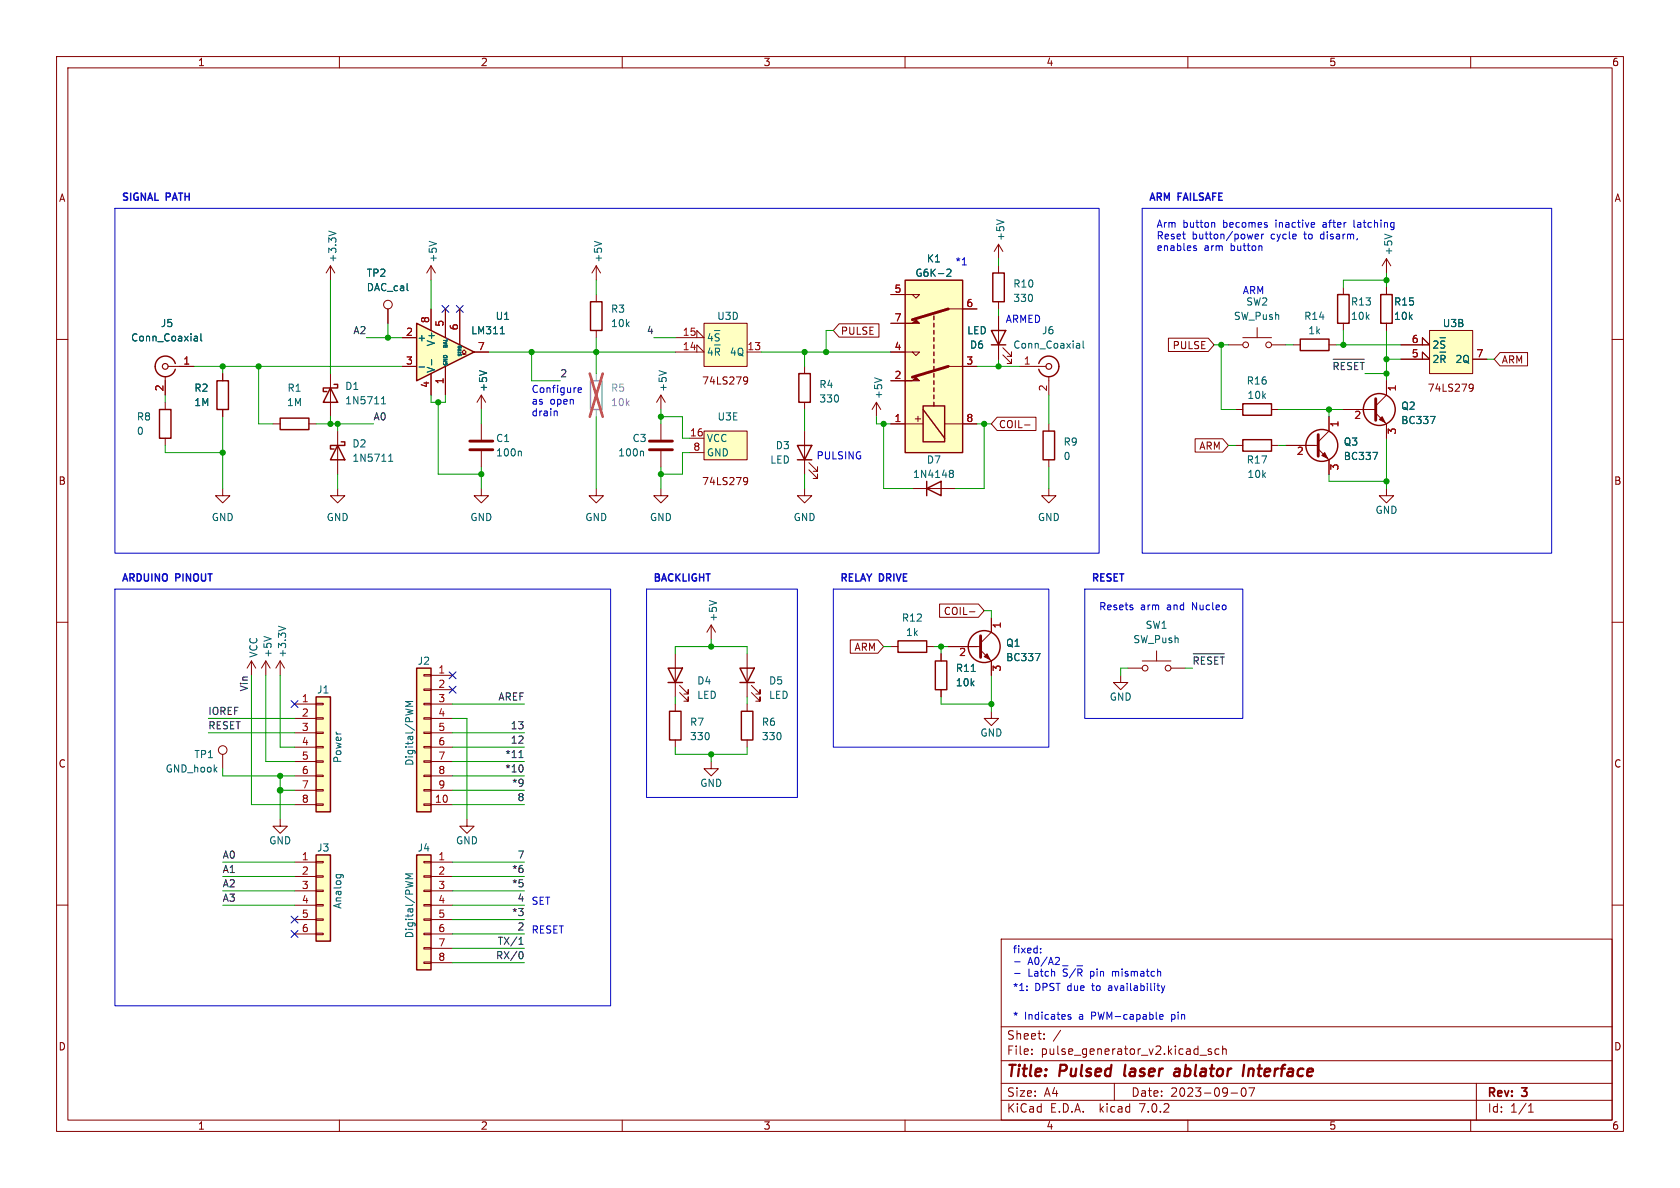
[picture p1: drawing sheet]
<svg xmlns="http://www.w3.org/2000/svg" width="297mm" height="210mm" viewBox="0 0 297 210" stroke-linecap="round" stroke-linejoin="round" font-family="sans-serif">
<g fill="none" stroke="#840000" stroke-width=".18">
<path d="M10 10h277v190h-277zM12 12h273v186h-273zM60 10v2M110 10v2M160 10v2M210 10v2M260 10v2M10 60h2M58.4 47v2.5M58.4 47l-.7 1.3M58.4 47l.8 1.3M105.4 47v2.5"/>
<path d="M105.4 52.1v1.2M105.4 58.4v1.3M105.4 47l-.8 1.3M105.4 47l.8 1.3M245.1 50.8v1.3M245.1 57.2v1.2M252.7 58.4h7.6v7.6h-7.6zM285 60h2M29.2 66.5v3.4M29.2 71.1v1.3M29.2 77.5v1.2M29.7 64.8h4.6"/>
<path d="M39.4 66v1.3M39.4 72.4v1.3M48.3 74.9h1.2M54.6 74.9h1.3M58.4 66v7.7M59.7 76.2v7.6M85.1 69.9l-.8 1.2M85.1 69.9v2.5M85.1 74.9v2.8M85.1 79.8v2.8M85.1 69.9l.8 1.2M116.8 74.9v2.8"/>
<path d="M116.8 79.8v2.8M218.4 78.7h1.3M224.8 78.7h1.3M227.3 78.7h5.7M228.6 61h1.3M233 79.4l1.9 1.9v2.5M234.9 73.7v2.5l-1.9 1.9M234.9 61h1.3M237.5 72.4h5.7M243.2 73l1.9 1.9v2.6M245.1 67.3v2.6l-1.9 1.9M247.6 63.5h5.1l-1.2-1.3v1.3"/>
<path d="M247.6 61h5.1l-1.2-1.3v1.3M259.8 68l.4-.1 .2 .1a.84 .84 0 0 1-.3 1.2h-.3M260.3 63.5h2.6M260.4 68.4l-.2 .3-.4-.1M39.4 86.4v1.2h1.2l-1.2 1.3-1.3-1.3h1.3M59.7 86.4v1.2h1.3l-1.3 1.3-1.3-1.3h1.3M85.1 86.4v1.2h1.3l-1.3 1.3-1.3-1.3h1.3M105.4 86.4v1.2h1.3l-1.3 1.3-1.3-1.3h1.3M185.4 86.4v1.2h1.3l-1.3 1.3-1.3-1.3h1.3M245.1 86.4v1.2h-1.3l1.3 1.3 1.3-1.3h-1.3M10 110h2M47 116.8l-.8 1.3"/>
<path d="M47 116.8v2.6M47 116.8l.8 1.3M49.5 116.8l-.7 1.3M49.5 116.8v2.6M49.5 116.8l.8 1.3M74.9 119.3h1.3v.2h-1.3zM76.2 119.4h3.8M285 110h2M39.4 133.4v2.5M52.1 124.5h3.8M52.1 127h3.8M52.1 129.5h3.8"/>
<path d="M52.1 132.1h3.8M52.1 134.6h3.8M52.1 137.2h3.8M52.1 139.7h3.8M55.9 139.6h1.2v.2h-1.2zM55.9 137h1.2v.3h-1.2zM55.9 134.5h1.2v.2h-1.2zM55.9 132h1.2v.2h-1.2zM55.9 129.4h1.2v.3h-1.2zM55.9 126.9h1.2v.2h-1.2zM55.9 124.3h1.2v.3h-1.2zM74.9 139.6h1.3v.2h-1.3z"/>
<path d="M74.9 137h1.3v.3h-1.3zM74.9 134.5h1.3v.2h-1.3zM74.9 132h1.3v.2h-1.3zM74.9 129.4h1.3v.3h-1.3zM74.9 126.9h1.3v.2h-1.3zM74.9 124.3h1.3v.3h-1.3zM74.9 121.8h1.3v.2h-1.3zM76.2 124.5h3.8M76.2 127h3.8M76.2 129.5h3.8M76.2 132.1h3.8M76.2 134.6h3.8"/>
<path d="M76.2 137.2h3.8M76.2 139.7h3.8M76.2 121.9h3.8M10 160h2M49.5 144.8v1.3h1.3l-1.3 1.2-1.2-1.2h1.2M52.1 142.2h3.8M52.1 152.4h3.8M52.1 154.9h3.8M52.1 157.5h3.8M55.9 142.1h1.2v.3h-1.2zM55.9 159.9h1.2v.2h-1.2zM55.9 157.4h1.2v.2h-1.2z"/>
<path d="M55.9 154.8h1.2v.3h-1.2zM55.9 152.3h1.2v.2h-1.2zM74.9 142.1h1.3v.3h-1.3zM74.9 159.9h1.3v.2h-1.3zM74.9 157.4h1.3v.2h-1.3zM74.9 154.8h1.3v.3h-1.3zM74.9 152.3h1.3v.2h-1.3zM76.2 142.2h3.8M76.2 152.4h3.8M76.2 154.9h3.8M76.2 157.5h3.8M82.5 144.8v1.3h1.3l-1.3 1.2-1.2-1.2h1.2"/>
<path d="M285 160h2M52.1 160h3.8M52.1 162.6h3.8M52.1 165.1h3.8M55.9 165h1.2v.2h-1.2zM55.9 162.4h1.2v.3h-1.2zM74.9 170.1h1.3v.2h-1.3zM74.9 167.5h1.3v.3h-1.3zM74.9 165h1.3v.2h-1.3zM74.9 162.4h1.3v.3h-1.3zM76.2 160h3.8M76.2 162.6h3.8"/>
<path d="M76.2 165.1h3.8M76.2 167.6h3.8M76.2 170.2h3.8M177 166h108v32h-108zM60 198v2M110 198v2M160 198v2M177 194.5h108M177 191.5h108M177 187.5h108M177 181.5h108M182.4 186.3v.1"/>
<path d="M182.4 185.5v.1M184.6 183.6v.1M184.6 182.8v.1M197 191.5v3M210 198v2M212.1 186.5h1.2M214.1 185.5l-.3-.1-.2 .2v.2l.5 .2v.3h-.5M215.5 185.5l-.4-.1-.3 .3v.4l.1 .2h.6M216.1 185.5l.3-.1 .3 .1 .1 .9M216.1 184.9v1.5M217.6 193.2h1.2M219.6 192.4l.2-.1a.81 .81 0 0 1 .6 .6 .81 .81 0 0 1-.3 .8l-.2 .1a.81 .81 0 0 1-.6-.6 .81 .81 0 0 1 .3-.8z"/>
<path d="M220.8 192.3h1l-.7 1.5M260 198v2M261 191.5v6.5M270.2 196.6h.9M270.2 195.5l.4-.4v1.5"/>
<circle cx="39.4" cy="132.6" r=".76"/>
</g>
<path d="M208.3 188.9l-.5 .1M208.4 189.5h-.5a.4 .4 0 0 0-.4 .3 .4 .4 0 0 0 .3 .4h.5M220 188.2l-.3 2M220.8 188.9l-.2 1.3M220.9 189l-.1 .1" fill="none" stroke="#840000" stroke-width=".4"/>
<g fill="none" stroke="#840000" stroke-width=".25">
<path d="M104.4 53.3h2v5.1h-2zM229.9 59.9h5v2.1h-5zM244.1 52.1h2v5.1h-2zM28.2 72.4h2v5.1h-2zM31 64.3a1.81 1.81 0 0 0-2.8-1 1.81 1.81 0 0 0 0 2.9 1.81 1.81 0 0 0 2.8-.9M38.4 67.3h2v5.1h-2zM49.5 73.9h5.1v2h-5.1zM58.4 68.6l1.3 2.5h-2.6zM59.1 67.9h.6v.7h-2.6v.6h.7M59.7 78.7l1.3 2.6h-2.6zM60.3 78.1h.7v.6h-2.6v.7h.7M219.7 77.7h5.1v2.1h-5.1z"/>
<path d="M73.7 118.1h2.5v25.4h-2.5zM55.9 123.2h2.5v20.3h-2.5zM55.9 151.1h2.5v15.3h-2.5zM73.7 151.1h2.5v20.4h-2.5z"/>
<circle cx="233.7" cy="78.7" r="2.82"/>
<circle cx="243.8" cy="72.4" r="2.82"/>
</g>
<g fill="none" stroke="#006464" stroke-width=".18">
<path d="M34.5 59.4h.2l.2 .2v.7M34.9 59.7l-.4 .1M35.5 59v1.1l.2 .2M58.1 40.8l1.3 .5M105.1 42.7l1.3 .4M254.6 59.7h.9M34.9 60.2l-.4 .1M67.4 71.4h.8M67.4 70.5l.4-.4v1.3M84.8 65.5l1.2 .4M92 79.8l.2 .1v.7M113.6 79.8l.2 .1v.7"/>
<path d="M242.7 80h.8l-.5 1.2M252.9 73.6h.8l-.5 1.3M253.5 60.4l.5-.1 .2 .2M254.7 62.8v1.3M255.4 60.3h-.5l-.2 .2M68.7 81.6h.7M68.7 80.6l.4-.3v1.3M46.7 112.5l1.2 .4M49.2 110.7l1.3 .4M73 124h-1.3l.9 .4-.9 .5h1.3M59.4 154.6h1.1l.1 .1M59.5 154.6l-.1 .1"/>
<path d="M60.2 154.6l.1 .1M73 154.5h-1.3l.9 .4-.9 .4h1.3"/>
</g>
<g fill="#ffffc2" stroke="#ffffc2" stroke-width=".18">
<path d="M55.9 123.2h2.5v20.3h-2.5z"/>
<path d="M55.9 151.1h2.5v15.3h-2.5z"/>
<path d="M73.7 118.1h2.5v25.4h-2.5z"/>
<path d="M73.7 151.1h2.5v20.4h-2.5z"/>
<path d="M252.7 58.4h7.6v7.6h-7.6z"/>
</g>
<path d="M83.1 79.5h4M83.1 78h4M114.8 79.5h4.1M114.8 78h4.1M233 76.8v3.8M243.2 70.5v3.8" fill="none" stroke="#840000" stroke-width=".51"/>
<circle cx="29.2" cy="64.8" r=".51" fill="none" stroke="#840000" stroke-width=".2"/>
<path d="M104.4 67.3h2v5.1h-2z" fill="none" stroke="#a1a1a1" stroke-width=".25"/>
<path d="M105.4 66v1.3M105.4 72.4v1.3" fill="none" stroke="#a1a1a1" stroke-width=".18"/>
<path d="M104.3 66l2.3 7.7M106.6 66l-2.3 7.7" fill="none" stroke="#eb3a3d" stroke-width=".46"/>
<g fill="#840000" stroke="#840000" stroke-width=".18">
<path d="M233.7 80.5l.5-.5 .5 1z"/>
<path d="M243.8 74.2l.5-.5 .6 1z"/>
</g>
<path d="M73.7 57.2l10.1 5-10.1 5.1z" fill="#ffffc2"/>
<g fill="none" stroke="#840000" stroke-width=".25">
<path d="M73.7 57.2l10.1 5-10.1 5.1zM160 49.5h10.2v30.5h-10.2zM165.1 55.9v.6M165.1 57.2v.6M165.1 58.4v.7M165.1 59.7v.6M175.3 58.4h2.5l-1.3 2.6zM175.5 48.3h2v5h-2zM236.5 52.1h2v5.1h-2zM141 78.7h2.5l-1.3 2.6zM141.2 66h2.1v5.1h-2.1zM163.2 71.8h3.8v6.3h-3.8z"/>
<path d="M163.2 72.4l3.8 5.1M165.1 61v.6M165.1 62.2v.7M165.1 63.5v.6M165.1 64.8v.6M165.1 66v.7M165.1 67.3v.6M165.1 68.6v.6M165.1 69.9v.6M165.1 71.1v.7M175.3 61h2.5M183.6 64.3a1.81 1.81 0 0 1 2.8-1 1.81 1.81 0 0 1 0 2.9 1.81 1.81 0 0 1-2.8-.9"/>
<path d="M184.4 76.2h2v5.1h-2zM219.7 71.4h5.1v2h-5.1zM141 81.3h2.5M163.8 86.4l2.6-1.3v2.5zM163.8 85.1v2.5M118.1 118.1h2.5l-1.2 2.6zM130.8 118.1h2.5l-1.2 2.6zM158.7 113.3h5.1v2h-5.1zM165.4 116.8h2v5.1h-2zM118.1 120.7h2.5M118.4 125.7h2v5.1h-2zM130.8 120.7h2.5"/>
<path d="M131.1 125.7h2v5.1h-2z"/>
<circle cx="174" cy="114.3" r="2.82"/>
</g>
<g fill="none" stroke="#840000" stroke-width=".18">
<path d="M68.6 54.6v2.6M71.1 59.7h2.6M76.2 47v2.5M76.2 54.6v3.8M76.2 47l-.8 1.3M76.2 47l.8 1.3M78.7 54.6v5.1M81.3 54.6v6.4M119.4 59.7h5.1l-1.3-1.3v1.3M124.5 57.2h7.6v7.6h-7.6zM148.3 57.2h7.1v2.4h-7.1l-1-1.2zM157.5 52.1h5.1l-.7 .6-.6-.6"/>
<path d="M157.5 57.2h2.5M167.6 54.6h5.1M176.5 43.2v2.5M176.5 47v1.3M176.5 53.3v1.3M176.5 55.9v7.6M176.5 43.2l-.7 1.3M176.5 43.2l.8 1.3M206.6 59.8h7l1 1.2-1 1.1h-7zM219.7 59.7h5.1M222.2 57.9v1.8M237.5 50.8v1.3"/>
<path d="M237.5 57.2v1.2M245.1 45.7l-.8 1.3M245.1 45.7v2.6M245.1 50.8v1.3M245.1 57.2v1.2M245.1 45.7l.8 1.3M29.2 67.3v2.6M31.7 64.8h2.6M39.4 66v1.3M39.4 72.4v1.3M71.1 64.8h2.6M76.2 66v3.9"/>
<path d="M78.7 64.8v5.1M81.7 62.6h.3l-.3-.4 .3-.4 .4 .4-.4 .4h.4M83.8 62.2h2.6M116.8 69.9l-.7 1.2M116.8 69.9v2.5M116.8 69.9l.8 1.2M119.4 62.2h5.1l-1.3-1.2v1.2M121.9 77.5h2.6M124.5 76.2h7.6v5.1h-7.6zM131.6 66.7l.3-.1 .2 .1a.84 .84 0 0 1-.3 1.2h-.2M132.1 62.2h2.5M132.2 67.2l-.3 .2h-.3"/>
<path d="M142.2 64.8v1.2M142.2 71.1v1.3M142.2 76.2v7.6M154.9 71.1l-.7 1.3M154.9 71.1v2.6M154.9 71.1l.8 1.3M157.5 62.2h5.1l-.7 .7-.6-.7M157.5 74.9h5.7M157.5 67.3h2.5M167 74.9h5.7M167.6 64.8h5.1M176.3 73.8h6.8v2.3h-6.8l-1-1.2z"/>
<path d="M177.3 62.7l1.5 1.6v-.8v.8h-.7M177.3 61.5l1.5 1.5v-.8v.8h-.7M180.3 64.8h4.6M181.1 75.1h1M185.4 66.5v3.4M185.4 74.9v1.3M211.3 77.6h4.9l1 1.1-1 1.2h-4.9zM217.2 61h2.5M218.4 72.4h1.3M224.8 72.4h1.3M224.8 61h2.5M227.3 78.7h5.1"/>
<path d="M234.9 73.7v2.5M237.5 72.4h5.1M245.1 67.3v2.6M245.1 74.9v2.6M247.6 63.5h5.1l-1.2-1.3v1.3M247.6 61h5.1l-1.2-1.3v1.3M260.3 63.5h2.6M265.2 62.3h4.9v2.4h-4.9l-1-1.2zM116.8 86.4v1.2h1.3l-1.3 1.3-1.2-1.3h1.2M121.9 80h2.6M131.6 84.5l.3-.1 .2 .1a.84 .84 0 0 1-.3 1.2h-.2M132.2 85l-.3 .2-.3-.1"/>
<path d="M142.2 86.4v1.2h1.3l-1.3 1.3-1.2-1.3h1.2M143 83.1l1.5 1.5v-.8v.8h-.7M143 81.8l1.5 1.5v-.7v.7h-.7M161.3 86.4h7.6M185.4 81.3v1.3M234.9 81.3v2.5M44.4 116.8l-.7 1.3M44.4 116.8v2.6M44.4 116.8l.8 1.3M119.4 115.6v7.6M125.7 110.5l-.7 1.3M125.7 110.5v2.5"/>
<path d="M125.7 110.5l.8 1.3M132.1 115.6v7.6M150.3 113.1h4.9l1 1.2-1 1.2h-4.9zM157.5 114.3h1.2M163.8 114.3h1.3M166.1 106.8h6.9l1 1.2-1 1.1h-6.9zM166.4 115.6v1.2M167.6 114.3h5.8M171.4 108.1h1M173.4 114.9l1.9 1.9v2.6M175.3 109.2v2.6l-1.9 1.9M198.1 119.4v1.3h1.3l-1.3 1.2-1.3-1.2h1.3"/>
<path d="M199.4 118.1h2.5M201.9 116.8h5.1M204.5 115.1v1.7M207 118.1h2.5M119.4 124.5v1.2M119.4 130.8v1.3M120.1 122.4l1.6 1.6v-.8v.8h-.8M120.1 121.2l1.6 1.5v-.8v.8h-.8M125.7 134.6v1.3h1.3l-1.3 1.3-1.2-1.3h1.2M132.1 124.5v1.2M132.1 130.8v1.3M132.8 122.4l1.6 1.6v-.8v.8h-.8"/>
<path d="M132.8 121.2l1.6 1.5v-.8v.8h-.8M166.4 121.9v1.3M175.3 125.7v1.3h-1.3l1.3 1.3 1.2-1.3h-1.2"/>
<circle cx="68.6" cy="53.8" r=".76"/>
<circle cx="220.2" cy="61" r=".51"/>
<circle cx="224.3" cy="61" r=".51"/>
<circle cx="202.4" cy="118.1" r=".51"/>
<circle cx="206.5" cy="118.1" r=".51"/>
</g>
<g fill="none" stroke="#006464" stroke-width=".18">
<path d="M176.2 38.9l1.3 .4M34.5 59.4h.2l.2 .2v.7M34.9 59.7l-.4 .1M35.5 59v1.1l.2 .2M75.9 42.7l1.2 .4M88.4 59h.8M125.5 58.9l-.3 1M126.3 58.4h1M127.1 59.1l-.4-.1-.3 .2M167.4 47.7l.5-.1 .2 .3-.8 .9h.8M244.8 41.4l1.3 .4M254.6 59.7h.9"/>
<path d="M34.9 60.2l-.4 .1M74.1 64.9h1M76.3 63.6v.9M84.8 65.5l1.2 .4M116.5 65.5l1.3 .4M125.5 61.5l-.3 .9M126.5 61.5v1.3M154.6 66.8l1.3 .4M190.5 60.7l.3 .1 .1 .7M190.9 61.5h-.4M190.9 61l-.4 .1M191.5 60.3v1.1l.2 .1"/>
<path d="M242.7 80h.8l-.5 1.2M252.9 73.6h.8l-.5 1.3M253.5 60.4l.5-.1 .2 .2M254.7 62.8v1.3M255.4 60.3h-.5l-.2 .2M168.1 83.1h.2l.2 .3-.2 .3M168.1 83.7h.2M168.3 83.7l.2 .2v.3l-.2 .2h-.2M125.4 106.2l1.3 .4M183 115.5h.9l-.6 1.3"/>
</g>
<g fill="#ffffc2" stroke="#ffffc2" stroke-width=".18">
<path d="M160 49.5h10.2v30.5h-10.2z"/>
<path d="M124.5 57.2h7.6v7.6h-7.6z"/>
<path d="M124.5 76.2h7.6v5.1h-7.6z"/>
</g>
<path d="M167.6 54.6l-6.3 1.9M167.6 64.8l-6.3 1.9M173.4 112.4v3.8" fill="none" stroke="#840000" stroke-width=".51"/>
<g fill="#840000" stroke="#840000" stroke-width=".18">
<path d="M160 67.3h1.3l.6-.6 .7 .6z"/>
<path d="M160 57.2h1.3l.6-.7 .7 .7z"/>
<path d="M174 116.1l.5-.5 .5 1z"/>
</g>
<circle cx="185.4" cy="64.8" r=".51" fill="none" stroke="#840000" stroke-width=".2"/>
<path d="M235.7 63.5h5.5M210.9 115.6h5.5M37 127h5.4M91.7 133.9h.8M92.3 135.3l.2 .4-.2 .6M91.7 166.9h.8M91.9 166l.2-.3v1.2M92 168.2a.68 .68 0 0 1 .5 .6 .68 .68 0 0 1-.5 .7" fill="none" stroke="#0f0f0f" stroke-width=".18"/>
<g fill="none" stroke="#0000c2" stroke-width=".18">
<path d="M20.3 36.8h174v61h-174zM201.9 36.8h72.4v61h-72.4zM214.4 39.3l.4 .2v.7M224 39.8v.3M232 39.3l.3 .1 .1 .2-.6 .2M246.1 39.3l.3 .1M246.4 39.3v1.1l-.2 .2M211.2 43.9h.3v.2l-.1 .2h-.3M211.2 43.4l.3 .1M221.9 41.8l.6-.1-.1-.2-.3-.1-.2 .2v.6h.5M222.9 43.4l.2 .2v.7M223 41.4v.8"/>
<path d="M223.4 41.4l-.4 .2M232.3 40.1l-.3 .1M240 42.2l-.1 .2M246.4 40.1l-.3 .1M98.3 72.7l.2 .1v.7M102.2 69l.6-.2-.1-.2-.3-.1-.2 .2 .1 .6h.4M20.3 104.1h87.6v73.7h-87.6zM114.3 104.1h26.7v36.9h-26.7zM147.3 104.1h38.1v28h-38.1zM191.8 104.1h27.9v22.9h-27.9zM179.4 170h.9M179.4 172.1h.9"/>
<path d="M184 168.3v.1M184 167.7v.1M187.1 169.2l.2 .3-.1 .3-.7 .7h.8M187.8 170.7h1M189.3 179.4l-.3-.1-.2 .2 .1 .2 .4 .1v.3h-.5M190.4 170.7h1M204.5 174.3h.5M204.8 171.7l.4 .2v.7M204.9 175.1h.1M205 179.8l.6-.2v-.2l-.4-.1-.2 .2 .1 .6h.5M205.3 174.3l.3 .8M205.6 175.1l-.3 .4"/>
<path d="M205.9 174.3l-.3 .8"/>
</g>
<g fill="none" stroke="#009600" stroke-width=".18">
<path d="M58.4 49.5v16.5M64.8 59.7h6.3M68.6 57.2v2.5M76.2 49.5v5.1M105.4 49.5v2.6M105.4 59.7v6.3M115.6 59.7h3.8M147.3 58.4h-1.3v3.8M176.5 45.7v1.3M176.5 54.6v1.3M237.5 58.4v2.6M245.1 49.5h-7.6v1.3"/>
<path d="M245.1 48.3v2.5M245.1 58.4v8.9M29.2 69.9v1.2M29.2 78.7v1.3h10.2M34.3 64.8h36.8M39.4 64.8v1.2M39.4 73.7v12.7M45.7 64.8v10.1h2.6M55.9 74.9h10.1M58.4 73.7v1.2M59.7 74.9v1.3M76.2 69.9v1.2h2.5v-1.2"/>
<path d="M77.5 71.1v12.7h7.6M85.1 72.4v2.5M86.4 62.2h33M94 62.2v5.1h5.1M105.4 73.7v12.7M116.8 72.4v2.5M116.8 73.7h3.8v3.8h1.3M134.6 62.2h22.9M142.2 62.2v2.6M142.2 72.4v3.8M154.9 73.7v1.2h2.6M156.2 74.9v11.5h5.1"/>
<path d="M172.7 64.8h7.6M172.7 74.9h2.6M174 74.9v11.5h-5.1M176.5 63.5v1.3M185.4 69.9v5M214.6 61h2.6M215.9 61v11.4h2.5M217.2 78.7h1.2M226.1 72.4h11.4M226.1 78.7h1.2M227.3 61h1.3M234.9 72.4v1.3"/>
<path d="M236.2 61h11.4M241.3 66h3.8M245.1 77.5v8.9M245.1 63.5h2.5M262.9 63.5h1.3M59.7 83.8v2.6M85.1 82.6v3.8M116.8 82.6v3.8M121.9 80h-1.3v3.8h-3.8M142.2 83.8v2.6M185.4 82.6v3.8M234.9 83.8v1.3h10.2"/>
<path d="M44.4 119.4v22.8h7.7M47 119.4v15.2h5.1M49.5 119.4v12.7h2.6M119.4 115.6v-1.3h12.7v1.3M125.7 113v1.3M156.2 114.3h1.3M165.1 114.3h2.5M166.4 114.3v1.3M174 108h1.3v1.2M175.3 119.4v6.3M199.4 118.1h-1.3v1.3M209.5 118.1h1.3"/>
<path d="M36.8 129.5h15.3M36.8 127h15.3M39.4 135.9v1.3h12.7M49.5 139.7h2.6M49.5 137.2v7.6M80 137.2h12.7M80 139.7h12.7M80 134.6h12.7M80 124.5h12.7M80 132.1h12.7M80 129.5h12.7M80 127h2.5v17.8"/>
<path d="M119.4 132.1v1.3h12.7v-1.3M119.4 123.2v1.3M125.7 133.4v1.2M132.1 123.2v1.3M166.4 123.2v1.3h8.9M39.4 152.4h12.7M39.4 154.9h12.7M39.4 157.5h12.7M80 152.4h12.7M80 142.2h12.7M80 154.9h12.7M80 157.5h12.7"/>
<path d="M39.4 160h12.7M80 160h12.7M80 165.1h12.7M80 162.6h12.7M80 170.2h12.7M80 167.6h12.7"/>
</g>
<g fill="none" stroke="#000084" stroke-width=".18">
<path d="M78.1 54l1.2 1.2M79.3 54l-1.2 1.2M80.7 54l1.2 1.2M81.9 54l-1.2 1.2M79.4 118.8l1.2 1.2M80.6 118.8l-1.2 1.2M51.5 123.9l1.2 1.2M52.7 123.9l-1.2 1.2M79.4 121.3l1.2 1.2M80.6 121.3l-1.2 1.2M51.5 164.5l1.2 1.2M51.5 162l1.2 1.2"/>
<path d="M52.7 164.5l-1.2 1.2M52.7 162l-1.2 1.2"/>
</g>
<g fill="#009600" stroke="#009600" stroke-width=".18">
<circle cx="68.6" cy="59.7" r=".46"/>
<circle cx="77.5" cy="71.1" r=".46"/>
<circle cx="39.4" cy="64.8" r=".46"/>
<circle cx="45.7" cy="64.8" r=".46"/>
<circle cx="85.1" cy="83.8" r=".46"/>
<circle cx="58.4" cy="74.9" r=".46"/>
<circle cx="39.4" cy="80" r=".46"/>
<circle cx="49.5" cy="137.2" r=".46"/>
<circle cx="49.5" cy="139.7" r=".51"/>
<circle cx="59.7" cy="74.9" r=".46"/>
<circle cx="94" cy="62.2" r=".46"/>
<circle cx="105.4" cy="62.2" r=".46"/>
<circle cx="116.8" cy="73.7" r=".46"/>
<circle cx="245.1" cy="49.5" r=".46"/>
<circle cx="237.5" cy="61" r=".46"/>
<circle cx="245.1" cy="66" r=".46"/>
<circle cx="245.1" cy="63.5" r=".46"/>
<circle cx="245.1" cy="85.1" r=".46"/>
<circle cx="234.9" cy="72.4" r=".46"/>
<circle cx="215.9" cy="61" r=".46"/>
<circle cx="116.8" cy="83.8" r=".46"/>
<circle cx="166.4" cy="114.3" r=".46"/>
<circle cx="125.7" cy="133.4" r=".46"/>
<circle cx="175.3" cy="124.5" r=".46"/>
<circle cx="125.7" cy="114.3" r=".46"/>
<circle cx="142.2" cy="62.2" r=".46"/>
<circle cx="146" cy="62.2" r=".46"/>
<circle cx="174" cy="74.9" r=".46"/>
<circle cx="176.5" cy="64.8" r=".46"/>
<circle cx="156.2" cy="74.9" r=".46"/>
</g>
<g font-size="2.8" fill="#840000">
<text x="178" y="190.8">Title:</text>
<text x="187.4" y="190.8">Pulsed</text>
<text x="199.4" y="190.8">laser</text>
<text x="208.9" y="190.8">ablator</text>
<text x="221.6" y="190.8">Interface</text>
</g>
<g font-size="2.1" fill="#840000">
<text x="178" y="183.9">Sheet:</text>
<text x="186.2" y="183.9">/</text>
<text x="178" y="186.6">File:</text>
<text x="184" y="186.6">pulse_generator_v2.kicad_sch</text>
<text x="178" y="196.8">KiCad</text>
<text x="178" y="194">Size:</text>
<text x="184.6" y="194">A4</text>
<text x="185.7" y="196.8">E.D.A.</text>
<text x="194.4" y="196.8">kicad</text>
<text x="200" y="194">Date:</text>
<text x="201.5" y="196.8">7.0.2</text>
<text x="206.9" y="194">2023-09-07</text>
<text x="263" y="194.2">Rev:</text>
<text x="263" y="196.8">Id:</text>
<text x="267" y="196.8">1/1</text>
<text x="269.2" y="194.2">3</text>
</g>
<g font-size="1.8" fill="#840000">
<text x="35" y="11.8">1</text>
<text x="85" y="11.8">2</text>
<text x="135" y="11.8">3</text>
<text x="185" y="11.8">4</text>
<text x="235" y="11.8">5</text>
<text x="285" y="11.8">6</text>
<text x="10.4" y="35.8">A</text>
<text x="285.4" y="35.8">A</text>
<text x="148.7" y="59.3">PULSE</text>
<text x="207.2" y="61.9">PULSE</text>
<text x="265.5" y="64.4">ARM</text>
<text x="124.1" y="68.1">74LS279</text>
<text x="252.3" y="69.4">74LS279</text>
<text x="163" y="74.9" transform="rotate(-90 163 74.9)">+</text>
<text x="176.6" y="75.8">COIL-</text>
<text x="211.9" y="79.7">ARM</text>
<text x="10.3" y="85.8">B</text>
<text x="124.1" y="85.9">74LS279</text>
<text x="285.3" y="85.8">B</text>
<text x="166.7" y="108.9">COIL-</text>
<text x="150.9" y="115.2">ARM</text>
<text x="10.3" y="135.8">C</text>
<text x="285.3" y="135.8">C</text>
<text x="10.3" y="185.8">D</text>
<text x="285.3" y="185.8">D</text>
<text x="35" y="199.8">1</text>
<text x="85" y="199.8">2</text>
<text x="135" y="199.8">3</text>
<text x="185" y="199.8">4</text>
<text x="235" y="199.8">5</text>
<text x="285" y="199.8">6</text>
</g>
<g font-size="1.8" fill="#0000c2">
<text x="21.6" y="35.6">SIGNAL PATH</text>
<text x="203.2" y="35.6">ARM FAILSAFE</text>
<text x="204.5" y="40.3">Arm</text>
<text x="209.1" y="40.3">button</text>
<text x="216.3" y="40.3">becomes</text>
<text x="225.7" y="40.3">inactive</text>
<text x="234.1" y="40.3">after</text>
<text x="239.7" y="40.3">latching</text>
<text x="168.9" y="47">*1</text>
<text x="204.5" y="42.4">Reset</text>
<text x="204.5" y="44.5">enables</text>
<text x="210.8" y="42.4">button/power</text>
<text x="212.9" y="44.5">arm</text>
<text x="217.6" y="44.5">button</text>
<text x="224.7" y="42.4">cycle</text>
<text x="230.7" y="42.4">to</text>
<text x="233.7" y="42.4">disarm,</text>
<text x="219.7" y="52.1">ARM</text>
<text x="177.8" y="57.2">ARMED</text>
<text x="94" y="69.5">Configure</text>
<text x="94" y="71.6">as</text>
<text x="97.3" y="71.6">open</text>
<text x="94" y="73.7">drain</text>
<text x="144.2" y="81.3">PULSING</text>
<text x="21.6" y="102.9">ARDUINO</text>
<text x="31.2" y="102.9">PINOUT</text>
<text x="115.6" y="102.9">BACKLIGHT</text>
<text x="148.6" y="102.9">RELAY DRIVE</text>
<text x="193" y="102.9">RESET</text>
<text x="194.3" y="108">Resets</text>
<text x="201.6" y="108">arm</text>
<text x="206.4" y="108">and</text>
<text x="210.9" y="108">Nucleo</text>
<text x="94" y="160">SET</text>
<text x="94" y="165.1">RESET</text>
<text x="179.1" y="168.6">fixed:</text>
<text x="181.7" y="170.7">A0/A2</text>
<text x="181.7" y="172.7">Latch</text>
<text x="188" y="172.7">~{S}/~{R}</text>
<text x="192.9" y="172.7">pin</text>
<text x="196.9" y="172.7">mismatch</text>
<text x="179.1" y="175.3">*1:</text>
<text x="182.9" y="175.3">DPST due</text>
<text x="193.2" y="175.3">to</text>
<text x="196.2" y="175.3">availability</text>
<text x="179.1" y="180.3">*</text>
<text x="181.1" y="180.3">Indicates</text>
<text x="190.8" y="180.3">a</text>
<text x="193.1" y="180.3">PWM-capable</text>
<text x="207.3" y="180.3">pin</text>
</g>
<g font-size="1.8" fill="#006464">
<text x="59.6" y="46.5" transform="rotate(-90 59.6 46.5)">+3.3V</text>
<text x="77.4" y="46.5" transform="rotate(-90 77.4 46.5)">+5V</text>
<text x="106.6" y="46.5" transform="rotate(-90 106.6 46.5)">+5V</text>
<text x="163.8" y="46.5">K1</text>
<text x="177.7" y="42.7" transform="rotate(-90 177.7 42.7)">+5V</text>
<text x="246.3" y="45.2" transform="rotate(-90 246.3 45.2)">+5V</text>
<text x="64.8" y="49.1">TP2</text>
<text x="64.8" y="51.6">DAC_cal</text>
<text x="161.8" y="49.1">G6K-2</text>
<text x="179.1" y="51">R10</text>
<text x="179.1" y="53.5">330</text>
<text x="28.4" y="58">J5</text>
<text x="83.2" y="59.2">LM311</text>
<text x="87.6" y="56.7">U1</text>
<text x="108" y="55.4">R3</text>
<text x="108" y="58">10k</text>
<text x="126.7" y="56.7">U3D</text>
<text x="170.9" y="59.2">LED</text>
<text x="184.2" y="59.2">J6</text>
<text x="218.1" y="56.7">SW_Push</text>
<text x="220.3" y="54.2">SW2</text>
<text x="230.5" y="56.7">R14</text>
<text x="231.2" y="59.2">1k</text>
<text x="238.8" y="54.2">R13</text>
<text x="238.8" y="56.7">10k</text>
<text x="246.4" y="54.2">R15</text>
<text x="246.4" y="56.7">10k</text>
<text x="255" y="58">U3B</text>
<text x="23.1" y="60.5">Conn_Coaxial</text>
<text x="73.8" y="60.5">+</text>
<text x="77" y="65.9" transform="rotate(-90 77 65.9)">V-</text>
<text x="77" y="61.3" transform="rotate(-90 77 61.3)">V+</text>
<text x="125" y="63.7">4~{R}</text>
<text x="125" y="61.1">4~{S}</text>
<text x="128.9" y="63.1">4Q</text>
<text x="171.4" y="61.8">D6</text>
<text x="179.1" y="61.8">Conn_Coaxial</text>
<text x="253.2" y="64.9">2~{R}</text>
<text x="253.2" y="62.4">2~{S}</text>
<text x="257.2" y="64.3">2Q</text>
<text x="34.3" y="69.4">R2</text>
<text x="34.3" y="71.9">1M</text>
<text x="50.7" y="71.9">1M</text>
<text x="50.8" y="69.4">R1</text>
<text x="61" y="69.1">D1</text>
<text x="61" y="71.6">1N5711</text>
<text x="86.3" y="69.3" transform="rotate(-90 86.3 69.3)">+5V</text>
<text x="118" y="69.3" transform="rotate(-90 118 69.3)">+5V</text>
<text x="144.8" y="68.8">R4</text>
<text x="144.8" y="71.3">330</text>
<text x="156.1" y="70.6" transform="rotate(-90 156.1 70.6)">+5V</text>
<text x="220.3" y="68.1">R16</text>
<text x="220.5" y="70.7">10k</text>
<text x="24.1" y="74.5">R8</text>
<text x="24.1" y="77">0</text>
<text x="126.8" y="74.5">U3E</text>
<text x="247.7" y="72.6">Q2</text>
<text x="247.7" y="75.1">BC337</text>
<text x="62.2" y="79.2">D2</text>
<text x="62.2" y="81.8">1N5711</text>
<text x="87.6" y="78.3">C1</text>
<text x="87.6" y="80.8">100n</text>
<text x="109.2" y="80.8">100n</text>
<text x="111.8" y="78.3">C3</text>
<text x="125" y="78.3">VCC</text>
<text x="125" y="80.8">GND</text>
<text x="136.1" y="82.1">LED</text>
<text x="137.1" y="79.6">D3</text>
<text x="163.8" y="82.1">D7</text>
<text x="188" y="78.9">R9</text>
<text x="188" y="81.5">0</text>
<text x="220.3" y="82.1">R17</text>
<text x="237.5" y="78.9">Q3</text>
<text x="237.5" y="81.5">BC337</text>
<text x="161.3" y="84.6">1N4148</text>
<text x="220.5" y="84.6">10k</text>
<text x="37.4" y="92.3">GND</text>
<text x="57.7" y="92.3">GND</text>
<text x="83.1" y="92.3">GND</text>
<text x="103.4" y="92.3">GND</text>
<text x="114.8" y="92.3">GND</text>
<text x="140.2" y="92.3">GND</text>
<text x="183.4" y="92.3">GND</text>
<text x="243.1" y="91">GND</text>
<text x="126.9" y="110" transform="rotate(-90 126.9 110)">+5V</text>
<text x="159.4" y="110">R12</text>
<text x="160.1" y="112.6">1k</text>
<text x="200.3" y="113.9">SW_Push</text>
<text x="202.5" y="111.3">SW1</text>
<text x="45.7" y="116.3" transform="rotate(-90 45.7 116.3)">VCC</text>
<text x="48.2" y="116.3" transform="rotate(-90 48.2 116.3)">+5V</text>
<text x="50.7" y="116.3" transform="rotate(-90 50.7 116.3)">+3.3V</text>
<text x="73.8" y="117.7">J2</text>
<text x="168.9" y="118.9">R11</text>
<text x="177.8" y="114.5">Q1</text>
<text x="177.8" y="117">BC337</text>
<text x="56" y="122.7">J1</text>
<text x="123.2" y="121.2">D4</text>
<text x="123.2" y="123.7">LED</text>
<text x="135.9" y="121.2">D5</text>
<text x="135.9" y="123.7">LED</text>
<text x="168.9" y="121.5">10k</text>
<text x="196.1" y="124">GND</text>
<text x="121.9" y="128.5">R7</text>
<text x="121.9" y="131">330</text>
<text x="134.6" y="128.5">R6</text>
<text x="134.6" y="131">330</text>
<text x="173.3" y="130.4">GND</text>
<text x="29.2" y="136.7">GND_hook</text>
<text x="34.3" y="134.2">TP1</text>
<text x="60.5" y="135" transform="rotate(-90 60.5 135)">Power</text>
<text x="73.2" y="135.4" transform="rotate(-90 73.2 135.4)">Digital/PWM</text>
<text x="123.7" y="139.3">GND</text>
<text x="47.5" y="149.4">GND</text>
<text x="80.6" y="149.4">GND</text>
<text x="56" y="150.7">J3</text>
<text x="73.8" y="150.7">J4</text>
<text x="60.5" y="160.7" transform="rotate(-90 60.5 160.7)">Analog</text>
<text x="73.2" y="165.9" transform="rotate(-90 73.2 165.9)">Digital/PWM</text>
</g>
<g font-size="1.8" fill="#a90000">
<text x="158.1" y="51.8">5</text>
<text x="71.7" y="59.4">2</text>
<text x="75.9" y="57.2" transform="rotate(-90 75.9 57.2)">8</text>
<text x="78.5" y="57.8" transform="rotate(-90 78.5 57.8)">5</text>
<text x="81" y="58.5" transform="rotate(-90 81 58.5)">6</text>
<text x="120.6" y="59.4">15</text>
<text x="158.1" y="56.9">7</text>
<text x="170.8" y="54.4">6</text>
<text x="32.4" y="64.5">1</text>
<text x="71.7" y="64.5">3</text>
<text x="84.4" y="62">7</text>
<text x="120.6" y="62">14</text>
<text x="132.1" y="62">13</text>
<text x="158.1" y="62">4</text>
<text x="170.8" y="64.5">3</text>
<text x="180.9" y="64.5">1</text>
<text x="249.5" y="63.2">5</text>
<text x="249.5" y="60.7">6</text>
<text x="261" y="63.2">7</text>
<text x="29" y="69.2" transform="rotate(-90 29 69.2)">2</text>
<text x="75.9" y="68.6" transform="rotate(-90 75.9 68.6)">4</text>
<text x="78.5" y="68" transform="rotate(-90 78.5 68)">1</text>
<text x="158.1" y="67.1">2</text>
<text x="185.2" y="69.2" transform="rotate(-90 185.2 69.2)">2</text>
<text x="247" y="69.2" transform="rotate(-90 247 69.2)">1</text>
<text x="121.9" y="77.2">16</text>
<text x="158.1" y="74.7">1</text>
<text x="170.8" y="74.7">8</text>
<text x="236.9" y="75.6" transform="rotate(-90 236.9 75.6)">1</text>
<text x="239.4" y="74.3">2</text>
<text x="247" y="76.9" transform="rotate(-90 247 76.9)">3</text>
<text x="122.5" y="79.8">8</text>
<text x="229.2" y="80.6">2</text>
<text x="236.9" y="83.2" transform="rotate(-90 236.9 83.2)">3</text>
<text x="177.2" y="111.2" transform="rotate(-90 177.2 111.2)">1</text>
<text x="77.4" y="119.1">1</text>
<text x="169.5" y="116.2">2</text>
<text x="177.2" y="118.8" transform="rotate(-90 177.2 118.8)">3</text>
<text x="53.3" y="124.2">1</text>
<text x="77.4" y="121.7">2</text>
<text x="77.4" y="124.2">3</text>
<text x="53.3" y="126.7">2</text>
<text x="53.3" y="129.3">3</text>
<text x="53.3" y="131.8">4</text>
<text x="77.4" y="126.7">4</text>
<text x="77.4" y="129.3">5</text>
<text x="77.4" y="131.8">6</text>
<text x="53.3" y="134.4">5</text>
<text x="53.3" y="136.9">6</text>
<text x="77.4" y="134.4">7</text>
<text x="77.4" y="136.9">8</text>
<text x="53.3" y="139.4">7</text>
<text x="53.3" y="142">8</text>
<text x="76.8" y="142">10</text>
<text x="77.4" y="139.4">9</text>
<text x="53.3" y="152.1">1</text>
<text x="53.3" y="154.7">2</text>
<text x="77.4" y="152.1">1</text>
<text x="77.4" y="154.7">2</text>
<text x="53.3" y="157.2">3</text>
<text x="53.3" y="159.8">4</text>
<text x="77.4" y="157.2">3</text>
<text x="77.4" y="159.8">4</text>
<text x="53.3" y="162.3">5</text>
<text x="53.3" y="164.8">6</text>
<text x="77.4" y="162.3">5</text>
<text x="77.4" y="164.8">6</text>
<text x="77.4" y="167.4">7</text>
<text x="77.4" y="169.9">8</text>
</g>
<g font-size="1.8" fill="#0f0f0f">
<text x="62.3" y="59.2">A2</text>
<text x="114.2" y="59.2">4</text>
<text x="235.4" y="65.5">~{RESET}</text>
<text x="99.1" y="66.8">2</text>
<text x="66" y="74.4">A0</text>
<text x="210.8" y="117.6">~{RESET}</text>
<text x="43.9" y="122.3" transform="rotate(-90 43.9 122.3)">Vin</text>
<text x="88" y="123.9">AREF</text>
<text x="36.8" y="129">~{RESET}</text>
<text x="36.8" y="126.5">IOREF</text>
<text x="90.2" y="129">13</text>
<text x="90.2" y="131.5">12</text>
<text x="89.2" y="136.6">*10</text>
<text x="89.2" y="134.1">*11</text>
<text x="90.4" y="139.2">*9</text>
<text x="91.4" y="141.7">8</text>
<text x="39.4" y="154.4">A1</text>
<text x="39.4" y="151.9">A0</text>
<text x="90.4" y="154.4">*6</text>
<text x="91.4" y="151.9">7</text>
<text x="39.4" y="156.9">A2</text>
<text x="39.4" y="159.5">A3</text>
<text x="90.4" y="156.9">*5</text>
<text x="91.4" y="159.5">4</text>
<text x="87.9" y="167.1">TX/1</text>
<text x="90.4" y="162">*3</text>
<text x="91.4" y="164.6">2</text>
<text x="87.6" y="169.6">RX/0</text>
</g>
<g font-size="1.8" fill="#989898">
<text x="108" y="69.4">R5</text>
<text x="108" y="71.9">10k</text>
</g>
<g font-size=".9" fill="#006464">
<text x="79.2" y="64.6" transform="rotate(-90 79.2 64.6)">GND</text>
<text x="79.2" y="61.7" transform="rotate(-90 79.2 61.7)">BAL</text>
</g>
<text font-size=".7" fill="#006464" x="81.7" y="63.1" transform="rotate(-90 81.7 63.1)">STRB</text>
</svg>
